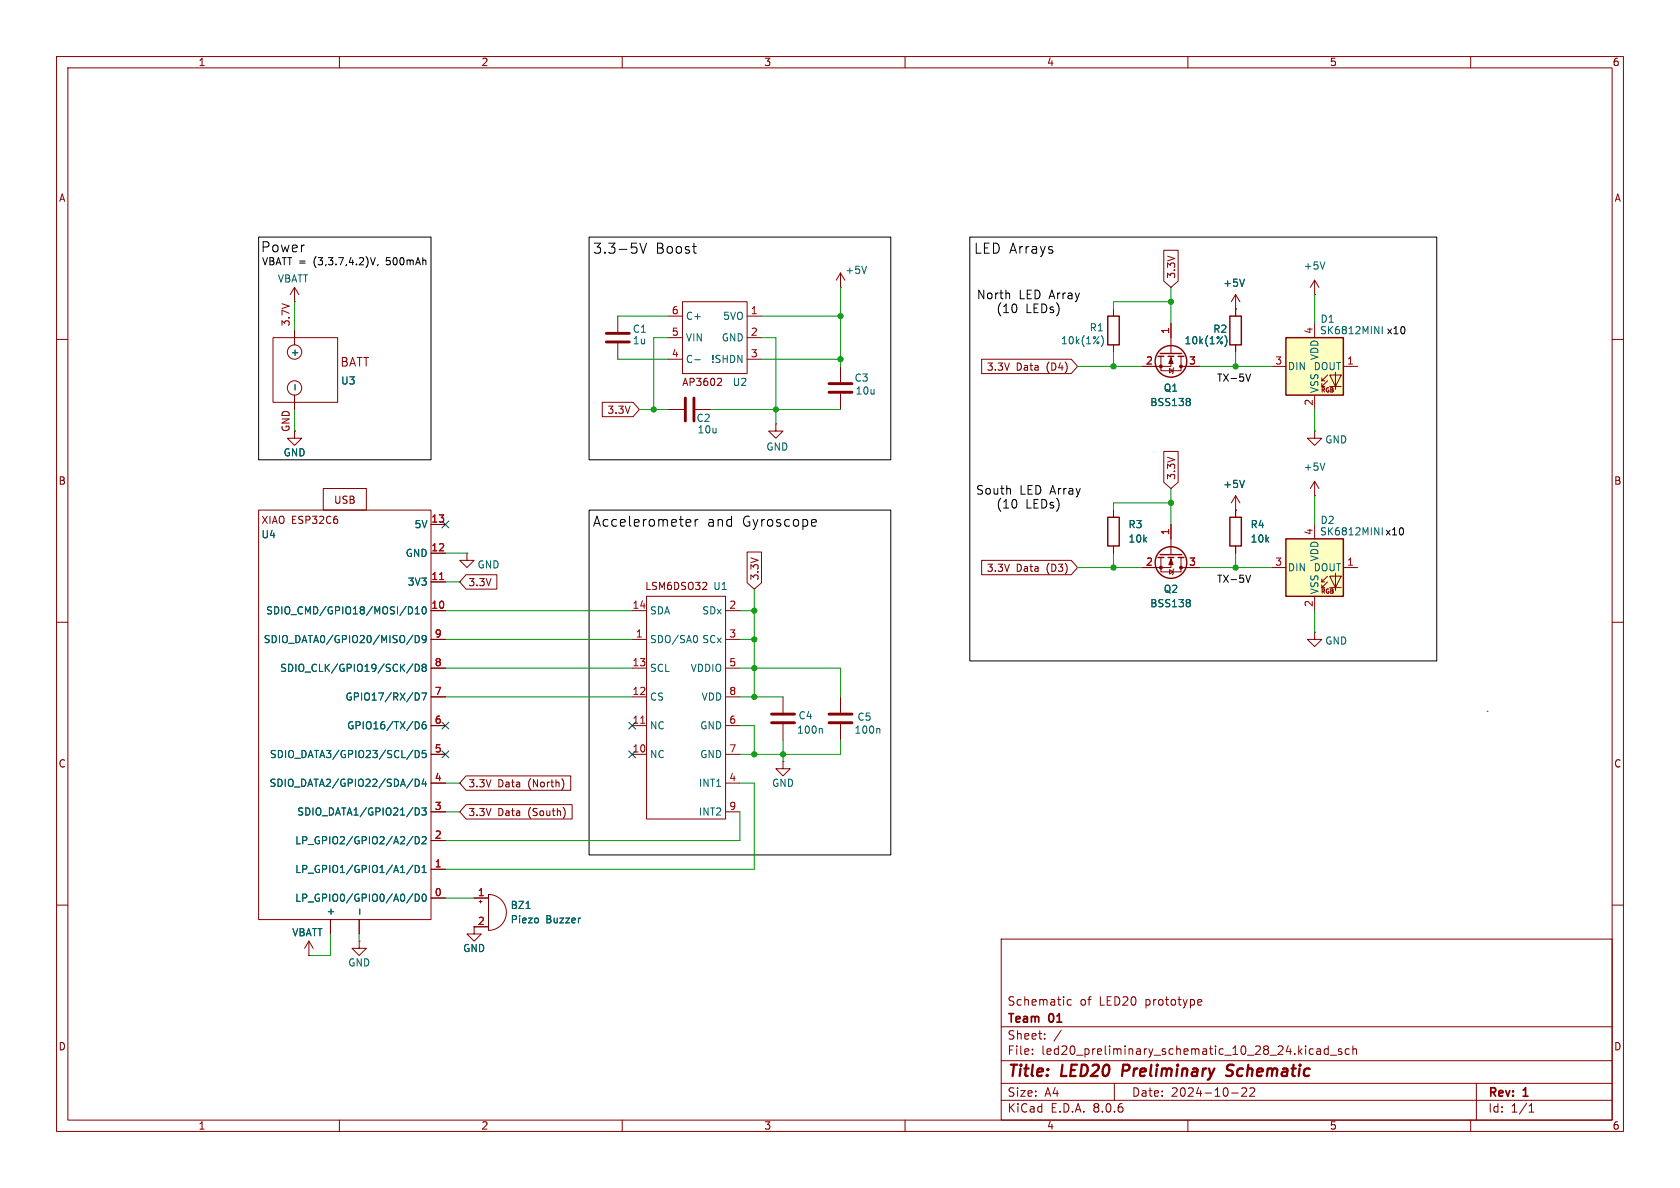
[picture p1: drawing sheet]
<svg xmlns="http://www.w3.org/2000/svg" width="297mm" height="210mm" viewBox="0 0 297 210" stroke-linecap="round" stroke-linejoin="round" font-family="sans-serif">
<g fill="none" stroke="#840000" stroke-width=".18">
<path d="M10 10h277v190h-277zM12 12h273v186h-273zM60 10v2M110 10v2M160 10v2M210 10v2M260 10v2M10 60h2M285 60h2M52.1 76.2v1.3h1.2l-1.2 1.2-1.3-1.2h1.3M10 110h2M232.4 111.8v1.2h1.3l-1.3 1.3-1.3-1.3h1.3"/>
<path d="M232.4 111.8h.1M285 110h2M10 160h2M285 160h2M83.8 163.8v1.3h1.3l-1.3 1.3-1.3-1.3h1.3M177 166h108v32h-108zM189.4 176.8l-.4-.1-.3 .3v.4l.1 .2h.6M212 176.7l.4 .1 .1 .3-.8 .1M212.4 177.6l-.4 .1M60 198v2M110 198v2M160 198v2"/>
<path d="M177 194.5h108M177 191.5h108M177 187.5h108M177 181.5h108M182.5 186.3v.1M182.5 185.5v.1M184.7 183.6v.1M184.7 182.8v.1M187.6 182.1l-1.3 2M197 191.5v3M210 198v2M217.7 193.2h1.2"/>
<path d="M219.5 192.4l.6-.1 .2 .1 .1 .3-.9 1.1h.9M221 192.4l.5-.1 .2 .1 .1 .3-.9 1.1h.9M232 185.4l.2 .1M232.2 186.3l-.2 .1M232.8 185.5h.6l.1 .9M233.5 185.8h-.5a.29 .29 0 0 0-.3 .3 .29 .29 0 0 0 .3 .3l.5-.1M234.8 185.5l-.4-.1-.3 .3v.4l.1 .2h.6M234.8 184.9v1.5M235.2 186.5h1.1M237.2 185.5l-.4-.1-.2 .2 .1 .2 .5 .2v.3h-.6M238.5 185.5l-.4-.1-.3 .3v.4l.2 .2h.5M239.2 185.5l.2-.1 .3 .1 .1 .9"/>
<path d="M239.2 184.9v1.5M260 198v2M261 191.5v6.5M270.3 196.6h.9M270.3 195.5l.4-.4v1.5"/>
</g>
<path d="M198.6 188.2l-.3 2M217.8 190a.85 .85 0 0 1-1.1 .1M217.8 188.2l-.6 .1a.46 .46 0 0 0-.3 .5 .46 .46 0 0 0 .3 .4l.6 .2" fill="none" stroke="#840000" stroke-width=".4"/>
<path d="M227.3 95.3h10.2v10.1h-10.2z" fill="#ffffc2"/>
<g fill="none" stroke="#840000" stroke-width=".18">
<path d="M52.1 53.3h.1M52.1 50.8l-.8 1.3M52.1 50.8v2.5M52.1 50.8l.7 1.3M232.4 52.1h.1M232.4 49.5v2.6M232.4 49.5l-.8 1.3M232.4 49.5l.8 1.3M232.4 92.7v2.6M111.8 113h2.5M111.8 118.1h2.5M111.8 108h2.5"/>
<path d="M114.3 105.4h14v39.4h-14zM124.2 104.2h.8M124.9 103.1v.4M128.3 113h2.5M128.3 118.1h2.5M128.3 108h2.5M224.8 100.3h2.5M232.4 105.4v2.6M233.7 103.9h.5M233.7 102.9h.5M234.7 102.9l-1 1v-.5M234.7 101.9l-1 1v-.5"/>
<path d="M235.1 101.9h2l-1 2zM235.1 103.9h2M236.1 101.3v3.1M237.5 100.3h2.5M111.8 133.4h2.5M111.8 128.3h2.5M111.8 123.2h2.5M128.3 133.4h2.5M128.3 128.3h2.5M128.3 123.2h2.5M128.3 138.4h2.5M138.4 134.6v1.3h1.3l-1.3 1.3-1.2-1.3h1.2"/>
<path d="M138.4 134.6h.1M138.4 123.2v2.8M138.4 128v2.8M148.6 123.2v2.8M148.6 128v2.8M128.3 143.5h2.5"/>
</g>
<path d="M227.3 95.3h10.2v10.1h-10.2z" fill="none" stroke="#840000" stroke-width=".25"/>
<path d="M234.2 46.3l-.4 1.3M243 93.3l.8 1.3v-1.3M123 112.3a.79 .79 0 0 1 0 1.3M145.2 128.8l.2 .1v.7M155.4 128.8l.1 .1v.7" fill="none" stroke="#006464" stroke-width=".18"/>
<path d="M113.3 127.9h.7" fill="none" stroke="#a90000" stroke-width=".18"/>
<path d="M136.4 126.2h4.1M136.4 127.8h4.1M146.6 126.2h4M146.6 127.8h4" fill="none" stroke="#840000" stroke-width=".51"/>
<path d="M227.3 59.7h10.2v10.2h-10.2z" fill="#ffffc2"/>
<g fill="none" stroke="#840000" stroke-width=".18">
<path d="M48.3 59.7h11.4v11.4h-11.4zM52.1 58.4v2.6M109.2 55.9v2.8M118.1 55.9h2.5M118.1 59.7h2.5M120.6 53.3h11.5v12.7h-11.5zM132.1 55.9h2.5M132.1 59.7h2.5M148.6 50.8h.1M148.6 48.3l-.8 1.2M148.6 48.3v2.5M148.6 48.3l.8 1.2"/>
<path d="M196.8 54.6v1.3M205.7 44.2h2.6v5.5l-1.3 1.1-1.3-1.1zM207 57.2v5.3M218.4 54.6h.1M218.4 52.1l-.7 1.2M218.4 52.1v3.8M218.4 52.1l.8 1.2M232.4 57.2v2.5M52.1 69.9v2.5M106.5 71.1h5.4l1.1 1.3-1.1 1.3h-5.4zM109.2 60.7v2.8M118.1 63.5h2.5"/>
<path d="M118.1 72.4h2.8M122.9 72.4h2.8M127.3 66.9l.3 .2-.1 .3-.7 .7h.8M132.1 63.5h2.5M137.2 74.9v1.3h1.2l-1.2 1.3-1.3-1.3h1.3M137.2 74.9h.1M148.6 64.8v2.8M148.6 69.6v2.8M173.5 63.5h15.9l1.1 1.3-1.1 1.2h-15.9zM196.8 61v1.2M205.2 63v2.5h3.6v-2.5M205.7 79.8h2.6v5.4l-1.3 1.2-1.3-1.2z"/>
<path d="M206.8 65.2l.6 .3-.6 .4zM207 63v1.8h-5.1M207.5 65l-.1 .2v.7l-.1 .1M208.8 64.8h3.3M218.4 61v1.2M224.8 64.8h2.5M232.4 76.2v1.3h1.3l-1.3 1.2-1.3-1.2h1.3M232.4 76.2h.1M232.4 69.9v2.5M233.7 68.3h.5M233.7 67.3h.5M234.7 67.3l-1 1v-.5"/>
<path d="M234.7 66.3l-1 1v-.5M235.1 66.3h2l-1 2zM235.1 68.3h2M236.1 65.8v3M237.5 64.8h2.5M45.7 90.2h30.5v72.4h-30.5zM57.1 86.4h7.7v3.8h-7.7zM76.2 97.8h2.5M76.2 92.7h2.5M82.5 97.8v1.3h1.3l-1.3 1.2-1.2-1.2h1.2M82.5 97.8h.1M132.1 97.6h2.5v5.4l-1.3 1.1-1.2-1.1z"/>
<path d="M173.5 99.1h15.9l1.1 1.2-1.1 1.3h-15.9zM196.8 90.2v1.2M196.8 96.5v1.3M205.2 98.6v2.5h3.6v-2.5M207 98.6v1.7h-5.1M207 92.7v5.3M218.4 90.2h.1M218.4 87.6v3.8M218.4 96.5v1.3M218.4 87.6l-.7 1.3M218.4 87.6l.8 1.3M232.4 87.6h.1"/>
<path d="M232.4 85.1v2.5M232.4 85.1l-.8 1.3M232.4 85.1l.8 1.3M76.2 108h2.5M76.2 102.9h2.5M76.2 118.1h2.5M76.2 113h2.5M82.4 101.6h5.4v2.5h-5.4l-1.1-1.2zM206.8 100.7l.6 .4-.6 .4zM207.5 100.6l-.1 .1v.8l-.1 .1M208.8 100.3h3.3M76.2 138.4h2.5"/>
<path d="M76.2 133.4h2.5M76.2 128.3h2.5M76.2 123.2h2.5M82.4 137.2h18.5v2.5h-18.5l-1.1-1.3zM99.4 137.7a1.49 1.49 0 0 1 0 1.8M76.2 158.8h2.5M76.2 153.7h2.5M76.2 148.6h2.5M76.2 143.5h2.5M82.4 142.2h18.7v2.6h-18.7l-1.1-1.3zM83.8 158.8h2.6M84.7 159.4h.5"/>
<path d="M85 159.1v.5M86.4 158.1a3.2 3.2 0 0 1 3.1 3.2 3.2 3.2 0 0 1-3.1 3.2zM99.7 143l.2 .6-.2 .8M54.6 168.9h.1M54.6 166.4l-.8 1.2M54.6 166.4v2.5M54.6 166.4l.8 1.2M58.4 162.6v2.5M63.5 166.4v1.2h1.3l-1.3 1.3-1.3-1.3h1.3M63.5 166.4h.1M63.5 162.6v2.5M83.8 163.8h2.6"/>
<circle cx="52.1" cy="68.6" r="1.27"/>
<circle cx="52.1" cy="62.2" r="1.27"/>
</g>
<g fill="none" stroke="#840000" stroke-width=".25">
<path d="M195.8 55.9h2.1v5.1h-2.1zM217.4 55.9h2.1v5.1h-2.1zM227.3 59.7h10.2v10.2h-10.2zM204.7 63h1M205.1 62.5h3.8M206.5 63h1M208.3 63h1M195.8 91.4h2.1v5.1h-2.1zM204.7 98.6h1M205.1 98h3.8M206.5 98.6h1M208.3 98.6h1"/>
<path d="M217.4 91.4h2.1v5.1h-2.1z"/>
<circle cx="207" cy="63.9" r="2.79"/>
<circle cx="207" cy="99.4" r="2.79"/>
</g>
<g fill="none" stroke="#006464" stroke-width=".18">
<path d="M153.2 47.1l-.4 1.2M194.8 59.4a1.47 1.47 0 0 1-.1 1.9M216.7 59.6a1.47 1.47 0 0 1-.2 1.7M220 49.3l-.4 1.3M243 57.7l.8 1.3v-1.3M244.4 57.7v1.3M52.2 68v.9M122.8 63.6h1M210.2 70.4l.2 .3-.2 .3 .2 .2v.3l-.2 .2M220 84.9l-.4 1.3M234.2 81.9l-.4 1.2M72.2 107.3a.64 .64 0 0 1 .7 .6 .64 .64 0 0 1-.7 .6"/>
<path d="M73 117.4l-1.1 1.6M73 112.3l-1.1 1.6M73.4 112.3a.64 .64 0 0 1 .7 .7 .64 .64 0 0 1-.7 .6zM73.4 117.4a.64 .64 0 0 1 .7 .7 .64 .64 0 0 1-.7 .6zM73.4 108.5h.7M73.4 107.6l.4-.3v1.2M74.7 107.4l.2-.1a.68 .68 0 0 1 .5 .6 .68 .68 0 0 1-.5 .6l-.2-.1-.1-.4zM74.9 118l-.3-.3 .3-.3h.2l.2 .3-.2 .3M74.9 118l-.3 .2 .1 .4 .2 .1 .3-.1 .1-.2v-.2l-.2-.2M74.9 118h.2M75.3 112.9l-.2 .2h-.4l-.1-.2 .1-.5 .4-.1 .2 .2a.84 .84 0 0 1-.3 1.1h-.3M210.2 106l.2 .2-.2 .3 .2 .3v.2l-.2 .3"/>
<path d="M73 137.7l-1.1 1.6M73 132.6l-1.1 1.6M73.4 132.7a.64 .64 0 0 1 .7 .6 .64 .64 0 0 1-.7 .6zM73.4 137.7a.64 .64 0 0 1 .7 .7 .64 .64 0 0 1-.7 .6zM73.4 122.5a.64 .64 0 0 1 .7 .6 .64 .64 0 0 1-.7 .7M73.7 127.6a.68 .68 0 0 1 .4 .6 .68 .68 0 0 1-.4 .6M74.6 122.5h.8l-.5 1.3M74.9 137.7l-.3 .9h.8M75.2 127.6h-.3a.86 .86 0 0 0 0 1.2l.4-.1v-.4l-.2-.2h-.4l-.1 .2M75.2 138.2v.8M75.3 132.7h-.6l-.1 .6 .2-.2 .4 .1 .1 .2v.4l-.2 .1-.5-.1M73 158l-1.1 1.6"/>
<path d="M73 152.9l-1.1 1.7M73 147.8l-1.1 1.7M73.4 147.9a.64 .64 0 0 1 .7 .6 .64 .64 0 0 1-.7 .7zM73.4 153a.64 .64 0 0 1 .7 .6 .64 .64 0 0 1-.7 .6zM73.4 158.1a.64 .64 0 0 1 .7 .6 .64 .64 0 0 1-.7 .6zM73.4 142.8a.64 .64 0 0 1 .7 .7 .64 .64 0 0 1-.7 .6M74.6 142.8h.7l-.4 .5 .4 .1v.6l-.2 .1-.5-.1M74.6 148l.5-.1 .2 .4-.7 .9h.7M74.6 154.2h.7M74.6 153.3l.4-.3v1.2M74.7 158.2l.2-.1a.68 .68 0 0 1 .5 .6 .68 .68 0 0 1-.5 .6l-.2-.1-.1-.4zM63.6 160.7v.9"/>
<path d="M93 160.6h.7M95.1 162.4v.6M102.5 162.3h.1"/>
</g>
<path d="M107.2 58.9h4.1M107.2 60.5h4.1M121.2 70.4v4M122.7 70.4v4M146.6 67.8h4M146.6 69.3h4" fill="none" stroke="#840000" stroke-width=".51"/>
<g fill="#840000" stroke="#840000" stroke-width=".18">
<path d="M207 98.8l.4 1h-.8z"/>
<path d="M207 63.2l.4 1.1h-.8z"/>
<circle cx="205.2" cy="100.3" r=".25"/>
<circle cx="208.8" cy="100.3" r=".25"/>
<circle cx="205.2" cy="64.8" r=".25"/>
<circle cx="208.8" cy="64.8" r=".25"/>
</g>
<path d="M77.7 102.5h.7" fill="none" stroke="#a90000" stroke-width=".18"/>
<g fill="none" stroke="#000" stroke-width=".18">
<path d="M45.7 41.9h30.5v39.4h-30.5zM65.5 45.5l.4 1.3 .4-1.3M66.8 46.8l-.1 .2M104.1 41.9h53.4v39.4h-53.4zM113.1 43l.6 1.8 .6-1.8M122.4 43.6h.7M122.9 44.8h.2M171.4 41.9h82.6v74.9h-82.6zM178.3 51.8l.2 .2v.8M220.2 66.1l.5 1.3 .4-1.3M104.1 90.2h53.4v60.9h-53.4zM121.5 91.8l.5 .1 .1 .4-.8 .1"/>
<path d="M122 92.9l-.5 .1M122.9 91.8v1.2M123.4 91.8l-.3 .1-.2 .3M143.7 91.8l.5 .1 .1 .4-.8 .1M144.2 92.9l-.5 .1M178.6 86.4v1M220.2 101.7l.5 1.2 .4-1.2"/>
</g>
<path d="M262.9 125.7h.1" fill="none" stroke="#0000c2" stroke-width=".18"/>
<g fill="none" stroke="#009600" stroke-width=".18">
<path d="M52.1 53.3v5.1M109.2 55.9h8.9M118.1 59.7h-2.5v12.7M134.6 55.9h14M134.6 59.7h2.6v15.2M148.6 50.8v14M207 53.3h-10.2v1.3M207 50.8v6.4M232.4 52.1v5.1M52.1 72.4v3.8M109.2 63.5h8.9M113 72.4h5.1"/>
<path d="M125.7 72.4h22.9M134.6 63.5h14M190.5 64.8h11.4M196.8 62.2v2.6M212.1 64.8h12.7M218.4 62.2v2.6M232.4 72.4v3.8M78.7 97.8h3.8M196.8 97.8v2.5M207 86.4v6.3M207 88.9h-10.2v1.3M218.4 97.8v2.5"/>
<path d="M232.4 87.6v5.1M78.7 113h33.1M78.7 108h33.1M78.7 118.1h33.1M78.7 102.9h2.6M130.8 113h2.5M130.8 108h2.5M130.8 118.1h17.8v5.1M133.3 104.1v19.1M190.5 100.3h11.4M212.1 100.3h12.7M232.4 108v3.8"/>
<path d="M78.7 138.4h2.6M78.7 123.2h33.1M130.8 128.3h2.5v5.1M130.8 138.4h2.5v15.3h-54.6M130.8 123.2h7.6M138.4 130.8v3.8M148.6 130.8v2.6h-17.8M78.7 158.8h5.1M78.7 143.5h2.6M130.8 143.5v5.1h-52.1M58.4 165.1v3.8h-3.8M63.5 165.1v1.3"/>
</g>
<path d="M78.1 92.1l1.2 1.2M79.3 92.1l-1.2 1.2M78.1 127.7l1.2 1.2M78.1 132.7l1.2 1.3M79.3 127.7l-1.2 1.2M79.3 132.7l-1.2 1.3M111.2 132.7l1.2 1.3M111.2 127.7l1.2 1.2M112.4 132.7l-1.2 1.3M112.4 127.7l-1.2 1.2" fill="none" stroke="#000084" stroke-width=".18"/>
<g fill="#009600" stroke="#009600" stroke-width=".18">
<circle cx="218.4" cy="64.8" r=".46"/>
<circle cx="207" cy="53.3" r=".46"/>
<circle cx="133.3" cy="118.1" r=".46"/>
<circle cx="133.3" cy="113" r=".46"/>
<circle cx="133.3" cy="108" r=".46"/>
<circle cx="138.4" cy="133.4" r=".46"/>
<circle cx="133.3" cy="133.4" r=".46"/>
<circle cx="133.3" cy="123.2" r=".46"/>
<circle cx="115.6" cy="72.4" r=".46"/>
<circle cx="137.2" cy="72.4" r=".46"/>
<circle cx="148.6" cy="63.5" r=".46"/>
<circle cx="196.8" cy="64.8" r=".46"/>
<circle cx="148.6" cy="55.9" r=".46"/>
<circle cx="207" cy="88.9" r=".46"/>
<circle cx="218.4" cy="100.3" r=".46"/>
<circle cx="196.8" cy="100.3" r=".46"/>
</g>
<g font-size="2.8" fill="#840000">
<text x="178" y="190.9">Title:</text>
<text x="187.7" y="190.9">LED20</text>
<text x="199.2" y="190.9">Preliminary</text>
<text x="218.5" y="190.9">Schematic</text>
</g>
<g font-size="2.5">
<text x="46.1" y="44.8">Power</text>
<text x="104.8" y="45.1">3.3-5V</text>
<text x="115.9" y="45.1">Boost</text>
<text x="172.1" y="45.1">LED Arrays</text>
<text x="104.7" y="93.3">Accelerometer</text>
<text x="125" y="93.3">and</text>
<text x="131.3" y="93.3">Gyroscope</text>
</g>
<g font-size="2.1">
<text x="172.6" y="53.1">North</text>
<text x="180.1" y="53.1">LED Array</text>
<text x="176.1" y="55.6">(10</text>
<text x="181.3" y="55.6">LEDs)</text>
<text x="172.5" y="87.7">South</text>
<text x="180.2" y="87.7">LED Array</text>
<text x="176.1" y="90.1">(10</text>
<text x="181.3" y="90.1">LEDs)</text>
</g>
<g font-size="2.1" fill="#840000">
<text x="60.1" y="65">BATT</text>
<text x="178" y="178">Schematic</text>
<text x="190.9" y="178">of</text>
<text x="194.4" y="178">LED20</text>
<text x="202.6" y="178">prototype</text>
<text x="178" y="184">Sheet:</text>
<text x="178" y="181.2">Team</text>
<text x="185.5" y="181.2">01</text>
<text x="178" y="186.7">File:</text>
<text x="184.1" y="186.7">led20_preliminary_schematic_10_28_24.kicad_sch</text>
<text x="178" y="196.9">KiCad</text>
<text x="178" y="194.1">Size:</text>
<text x="184.7" y="194.1">A4</text>
<text x="185.7" y="196.9">E.D.A.</text>
<text x="193.3" y="196.9">8.0.6</text>
<text x="200" y="194.1">Date:</text>
<text x="207" y="194.1">2024-10-22</text>
<text x="263" y="194.3">Rev:</text>
<text x="263" y="196.9">Id:</text>
<text x="267.1" y="196.9">1/1</text>
<text x="269.4" y="194.3">1</text>
</g>
<g font-size="1.8" fill="#840000">
<text x="35" y="11.9">1</text>
<text x="85" y="11.9">2</text>
<text x="135" y="11.9">3</text>
<text x="185" y="11.9">4</text>
<text x="235" y="11.9">5</text>
<text x="285" y="11.9">6</text>
<text x="10.3" y="35.9">A</text>
<text x="285.3" y="35.9">A</text>
<text x="208" y="49.4" transform="rotate(-90 208 49.4)">3.3V</text>
<text x="51.4" y="57.8" transform="rotate(-90 51.4 57.8)">3.7V</text>
<text x="174.4" y="65.7">3.3V</text>
<text x="179.6" y="65.7">Data</text>
<text x="185.1" y="65.7">(D4)</text>
<text x="120.5" y="68.4">AP3602</text>
<text x="51.4" y="76.5" transform="rotate(-90 51.4 76.5)">GND</text>
<text x="107.3" y="73.3">3.3V</text>
<text x="10.3" y="85.9">B</text>
<text x="58.9" y="89.3">USB</text>
<text x="208" y="84.9" transform="rotate(-90 208 84.9)">3.3V</text>
<text x="285.3" y="85.9">B</text>
<text x="46.1" y="92.8">XIAO ESP32C6</text>
<text x="174.4" y="101.3">3.3V</text>
<text x="179.6" y="101.3">Data</text>
<text x="185.1" y="101.3">(D3)</text>
<text x="82.7" y="103.8">3.3V</text>
<text x="114" y="104.5">LSM6DSO32</text>
<text x="134.3" y="102.7" transform="rotate(-90 134.3 102.7)">3.3V</text>
<text x="10.3" y="135.9">C</text>
<text x="285.3" y="135.9">C</text>
<text x="82.7" y="139.4">3.3V</text>
<text x="88" y="139.4">Data</text>
<text x="93.5" y="139.4">(North)</text>
<text x="82.7" y="144.5">3.3V</text>
<text x="88" y="144.5">Data</text>
<text x="93.5" y="144.5">(South)</text>
<text x="10.3" y="185.9">D</text>
<text x="285.3" y="185.9">D</text>
<text x="35" y="199.9">1</text>
<text x="85" y="199.9">2</text>
<text x="135" y="199.9">3</text>
<text x="185" y="199.9">4</text>
<text x="235" y="199.9">5</text>
<text x="285" y="199.9">6</text>
</g>
<g font-size="1.8">
<text x="46.2" y="47.1">VBATT =</text>
<text x="55.5" y="47.1">(3,3.7,4.2)V,</text>
<text x="68.5" y="47.1">500mAh</text>
<text x="245.1" y="59.3">x10</text>
<text x="215.1" y="67.7">TX-5V</text>
<text x="244.8" y="94.8">x10</text>
<text x="215.1" y="103.2">TX-5V</text>
</g>
<g font-size="1.8" fill="#006464">
<text x="230.4" y="47.9">+5V</text>
<text x="49" y="50.1">VBATT</text>
<text x="149.3" y="48.6">+5V</text>
<text x="216.1" y="50.9">+5V</text>
<text x="111.8" y="59">C1</text>
<text x="121.2" y="56.7">C+</text>
<text x="127.7" y="56.7">5VO</text>
<text x="192.5" y="58.8">R1</text>
<text x="214.4" y="59">R2</text>
<text x="233.3" y="59.3">SK6812MINI</text>
<text x="233.4" y="57.3">D1</text>
<text x="52.9" y="63.2" transform="rotate(-90 52.9 63.2)">+</text>
<text x="111.8" y="61.1">1u</text>
<text x="121.2" y="64.4">C-</text>
<text x="121.2" y="60.6">VIN</text>
<text x="125.6" y="64.4">!SHDN</text>
<text x="127.5" y="60.6">GND</text>
<text x="187.5" y="61.1">10k(1%)</text>
<text x="209.3" y="61.1">10k(1%)</text>
<text x="227.6" y="65.6">DIN</text>
<text x="232.1" y="65.6">DOUT</text>
<text x="233.3" y="63.8" transform="rotate(-90 233.3 63.8)">VDD</text>
<text x="60.2" y="68.2">U3</text>
<text x="129.4" y="68.4">U2</text>
<text x="151" y="67.7">C3</text>
<text x="151.2" y="70">10u</text>
<text x="203.2" y="72">BSS138</text>
<text x="205.6" y="69.4">Q1</text>
<text x="233.3" y="69.6" transform="rotate(-90 233.3 69.6)">VSS</text>
<text x="123" y="74.8">C2</text>
<text x="123.2" y="76.8">10u</text>
<text x="50" y="80.9">GND</text>
<text x="135.4" y="79.9">GND</text>
<text x="230.4" y="83.4">+5V</text>
<text x="234.2" y="78.6">GND</text>
<text x="216.1" y="86.5">+5V</text>
<text x="46.1" y="95.4">U4</text>
<text x="73.2" y="93.6">5V</text>
<text x="199.4" y="93.6">R3</text>
<text x="221" y="93.6">R4</text>
<text x="233.3" y="94.8">SK6812MINI</text>
<text x="233.4" y="92.8">D2</text>
<text x="71.6" y="98.7">GND</text>
<text x="84.3" y="100.7">GND</text>
<text x="199.4" y="96.1">10k</text>
<text x="221" y="96.1">10k</text>
<text x="227.6" y="101.2">DIN</text>
<text x="232.1" y="101.2">DOUT</text>
<text x="233.3" y="99.3" transform="rotate(-90 233.3 99.3)">VDD</text>
<text x="72" y="103.7">3V3</text>
<text x="126" y="104.5">U1</text>
<text x="203.2" y="107.5">BSS138</text>
<text x="205.6" y="105">Q2</text>
<text x="233.3" y="105.2" transform="rotate(-90 233.3 105.2)">VSS</text>
<text x="46.5" y="113.9">SDIO_DATA0/GPIO20/MISO/D9</text>
<text x="46.9" y="108.8">SDIO_CMD/GPIO18/MOSI/D10</text>
<text x="114.8" y="113.9">SDO/SA0</text>
<text x="114.8" y="108.8">SDA</text>
<text x="124.1" y="108.8">SDx</text>
<text x="124.1" y="113.9">SCx</text>
<text x="49.4" y="119">SDIO_CLK/GPIO19/SCK/D8</text>
<text x="114.8" y="119">SCL</text>
<text x="122" y="119">VDDIO</text>
<text x="234.2" y="114.1">GND</text>
<text x="61" y="124.1">GPIO17/RX/D7</text>
<text x="114.8" y="124.1">CS</text>
<text x="123.9" y="124.1">VDD</text>
<text x="61.3" y="129.1">GPIO16/TX/D6</text>
<text x="114.8" y="129.1">NC</text>
<text x="123.7" y="129.1">GND</text>
<text x="140.8" y="129.9">100n</text>
<text x="141.1" y="127.4">C4</text>
<text x="151" y="129.9">100n</text>
<text x="151.5" y="127.6">C5</text>
<text x="47.6" y="134.2">SDIO_DATA3/GPIO23/SCL/D5</text>
<text x="114.8" y="134.2">NC</text>
<text x="123.7" y="134.2">GND</text>
<text x="47.5" y="139.3">SDIO_DATA2/GPIO22/SDA/D4</text>
<text x="123.4" y="139.3">INT1</text>
<text x="136.4" y="139.3">GND</text>
<text x="52.1" y="149.5">LP_GPIO2/GPIO2/A2/D2</text>
<text x="52.4" y="144.4">SDIO_DATA1/GPIO21/D3</text>
<text x="123.4" y="144.4">INT2</text>
<text x="52.1" y="154.5">LP_GPIO1/GPIO1/A1/D1</text>
<text x="52.1" y="159.6">LP_GPIO0/GPIO0/A0/D0</text>
<text x="90.2" y="160.9">BZ1</text>
<text x="51.6" y="165.7">VBATT</text>
<text x="59.3" y="162.1" transform="rotate(-90 59.3 162.1)">+</text>
<text x="90.2" y="163.4">Piezo</text>
<text x="96.5" y="163.4">Buzzer</text>
<text x="61.5" y="171">GND</text>
<text x="81.8" y="168.5">GND</text>
</g>
<g font-size="1.8" fill="#a90000">
<text x="118.7" y="59.4">5</text>
<text x="118.7" y="55.6">6</text>
<text x="132.6" y="55.6">1</text>
<text x="132.6" y="59.4">2</text>
<text x="206.8" y="59.1" transform="rotate(-90 206.8 59.1)">1</text>
<text x="232.2" y="59.1" transform="rotate(-90 232.2 59.1)">4</text>
<text x="118.7" y="63.2">4</text>
<text x="132.6" y="63.2">3</text>
<text x="202.5" y="64.5">2</text>
<text x="210.1" y="64.5">3</text>
<text x="225.4" y="64.5">3</text>
<text x="238.1" y="64.5">1</text>
<text x="232.2" y="71.8" transform="rotate(-90 232.2 71.8)">2</text>
<text x="76.2" y="92.5">13</text>
<text x="206.8" y="94.7" transform="rotate(-90 206.8 94.7)">1</text>
<text x="232.2" y="94.7" transform="rotate(-90 232.2 94.7)">4</text>
<text x="76.2" y="97.5">12</text>
<text x="202.5" y="100.1">2</text>
<text x="210.1" y="100.1">3</text>
<text x="225.4" y="100.1">3</text>
<text x="238.1" y="100.1">1</text>
<text x="76.2" y="107.7">10</text>
<text x="76.2" y="102.6">11</text>
<text x="111.7" y="107.7">14</text>
<text x="128.8" y="107.7">2</text>
<text x="232.2" y="107.4" transform="rotate(-90 232.2 107.4)">2</text>
<text x="76.8" y="112.8">9</text>
<text x="112.3" y="112.8">1</text>
<text x="128.8" y="112.8">3</text>
<text x="76.8" y="117.9">8</text>
<text x="111.7" y="117.9">13</text>
<text x="128.8" y="117.9">5</text>
<text x="76.8" y="122.9">7</text>
<text x="111.7" y="122.9">12</text>
<text x="128.8" y="122.9">8</text>
<text x="76.8" y="128">6</text>
<text x="111.7" y="128">11</text>
<text x="128.8" y="128">6</text>
<text x="76.8" y="133.1">5</text>
<text x="111.7" y="133.1">10</text>
<text x="128.8" y="133.1">7</text>
<text x="76.8" y="143.3">3</text>
<text x="76.8" y="138.2">4</text>
<text x="128.8" y="138.2">4</text>
<text x="128.8" y="143.3">9</text>
<text x="76.8" y="148.3">2</text>
<text x="76.8" y="153.4">1</text>
<text x="76.8" y="158.5">0</text>
<text x="84.4" y="158.5">1</text>
<text x="84.4" y="163.6">2</text>
</g>
<g font-size="1.1" fill="#840000">
<text x="233.4" y="69.6">RGB</text>
<text x="233.4" y="105.1">RGB</text>
</g>
</svg>
